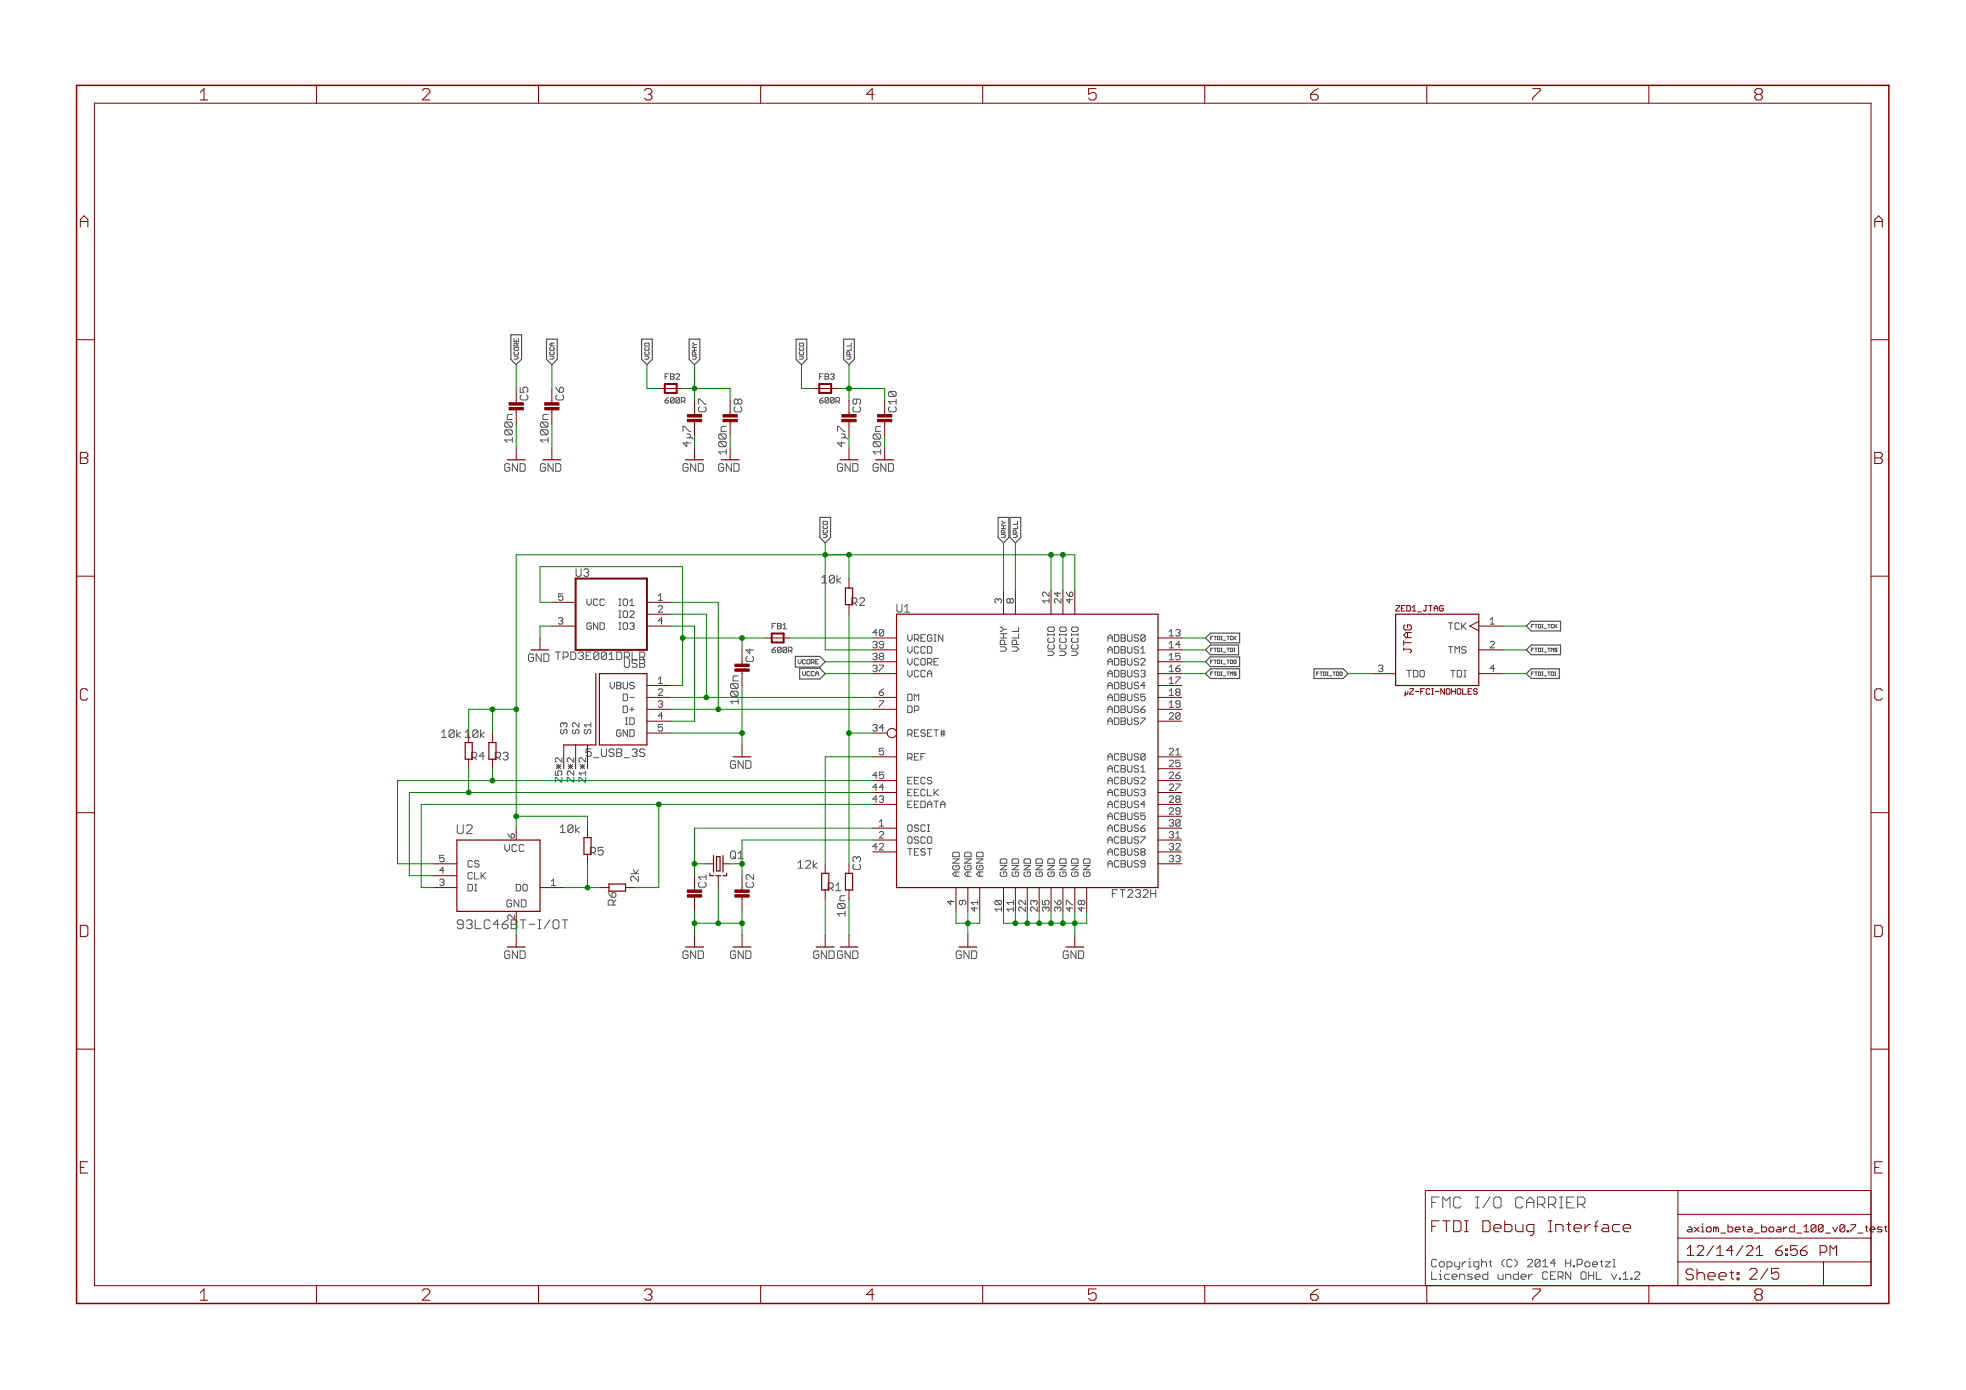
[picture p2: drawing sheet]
<svg xmlns="http://www.w3.org/2000/svg" width="420mm" height="297mm" viewBox="0 0 420 297" stroke-linecap="round" stroke-linejoin="round" font-family="sans-serif">
<path d="M118.7 139.3h1.1M119.3 139.3v1.6M126.3 160h-1.1v.8l.6-.2M237.7 190.9h.6M238.8 190.1h-1.1v1.6M349.6 271.8h.6l.2 .2v.3l-1.1 1.1h1.1" fill="none" stroke="#505050" stroke-width=".21"/>
<g fill="none" stroke="#505050" stroke-width=".25">
<path d="M109.2 71.5h2.3v5.3l-1.2 1.1-1.1-1.1zM116.8 72.5h2.3v4.3l-1.2 1.1-1.1-1.1zM137.1 72.5h2.3v4.3l-1.1 1.1-1.2-1.1zM147.3 72.5h2.3v4.3l-1.2 1.1-1.1-1.1zM170.1 72.5h2.3v4.3l-1.1 1.1-1.2-1.1zM180.3 72.5h2.3v4.3l-1.2 1.1-1.1-1.1zM175.2 110.6h2.3v4.3l-1.1 1.1-1.2-1.1zM213.3 110.6h2.3v4.3l-1.1 1.1-1.2-1.1zM215.9 110.6h2.2v4.3l-1.1 1.1-1.1-1.1zM257.6 136.3l1.1-1h6.2v2.1h-6.2zM257.6 138.9l1.1-1.1h6v2.1h-6zM326.2 133.8l1-1h6.3v2h-6.3z"/>
<path d="M326.2 138.9l1-1.1h6.3v2.1h-6.3zM170 140.3h5.2l1.2 1.1-1.2 1.2h-5.2zM170.9 142.8h4.3l1.2 1.2-1.2 1.1h-4.3zM257.6 141.4l1.1-1h6.2v2.1h-6.2zM257.6 144l1.1-1.1h6.2v2.1h-6.2zM280.8 142.9h6.3l1 1.1-1 1h-6.3zM326.2 144l1-1.1h6v2.1h-6z"/>
</g>
<g fill="none" stroke="#800000" stroke-width=".25">
<path d="M180.7 125.7h1.5v3.5h-1.5zM191.6 131.3h55.9v58.4h-55.9zM298.3 131.3h17.7v15.2h-17.7zM99.4 158.7h1.5v3.5h-1.5zM104.5 158.7h1.5v3.5h-1.5zM127.3 144v15.2h-6.8M128.1 144h10.2v15.2h-10.2zM97.6 179.5h17.8v15.3h-17.8zM124.8 179h1.5v3.6h-1.5zM130.1 188.9h3.6v1.5h-3.6zM151.7 187.1h.8M152.5 182.8v3.6"/>
<path d="M153 187.1h1M153.1 183.1h.8v3h-.8zM154.5 182.8v3.6M155.3 186.6v.5h-.8M175.6 186.6h1.5v3.6h-1.5zM180.7 186.6h1.5v3.6h-1.5z"/>
</g>
<g fill="none" stroke="#800000" stroke-width=".21">
<path d="M67.6 18.2v3.9M115.1 18.2v3.9M162.6 18.2v3.9M210 18.2v3.9M257.5 18.2v3.9M304.9 18.2v3.9M352.4 18.2v3.9M20.2 22.1h379.7v252.6h-379.7zM16.4 72.6h3.8M399.9 72.6h3.8M110.3 95.7v2.6M117.9 95.7v2.6"/>
<path d="M140.8 83h5.1M148.4 95.7v2.6M156 95.7v2.6M173.8 83h5.1M181.4 95.7v2.6M189.1 95.7v2.6M16.4 123.1h3.8M115.4 136.3v2.6M117.9 128.7h5.1M117.9 133.8h5.1M138.3 128.7h5M138.3 133.8h5"/>
<path d="M138.3 131.3h5M163.7 136.3h5M181.4 123.6v2.1M181.4 129.2v2.1M186.5 136.3h5.1M186.5 138.9h5.1M214.5 126.2v5.1M217 126.2v5.1M224.6 126.2v5.1M227.2 126.2v5.1M229.7 126.2v5.1M247.5 136.3h5.1"/>
<path d="M247.5 138.9h5.1M308.1 130h.3v.4l-.1 .2M308.3 129.4l.1 .2M316 133.8h5.1M316 138.9h5.1M316 132.8l-1.9 1 1.9 1M399.9 123.1h3.8M100.2 156.7v2M105.2 156.7v2M120.5 159.2v5.1M123 159.2v5.1M125.6 159.2v5.1"/>
<path d="M138.3 149h5M138.3 151.6h5M138.3 146.5h5M138.3 154.1h5M138.3 156.7h5M158.6 159.2v2.5M186.5 149h5.1M186.5 151.6h5.1M186.5 141.4h5.1M186.5 144h5.1M247.5 149h5.1M247.5 151.6h5.1"/>
<path d="M247.5 141.4h5.1M247.5 144h5.1M247.5 146.5h5.1M247.5 154.1h5.1M293.2 144h5.1M300.3 147.8v.7l-.2 .2M300.3 148.1l.2 .3M316 144h5.1M16.4 173.7h3.8M100.2 162.2v2.1M105.2 162.2v2.1M110.3 177v2.5"/>
<path d="M125.6 177v2M186.5 177h5.1M186.5 179.5h5.1M186.5 161.7h5.1M186.5 166.8h5.1M186.5 169.4h5.1M186.5 171.9h5.1M247.5 177h5.1M247.5 179.5h5.1M247.5 161.7h5.1M247.5 164.3h5.1M247.5 166.8h5.1"/>
<path d="M247.5 169.4h5.1M247.5 171.9h5.1M247.5 174.4h5.1M399.9 173.7h3.8M92.6 189.7h5M92.6 184.6h5M92.6 187.1h5M110.3 194.8v2.5M110.3 199.8v2.6M115.4 189.7h5.1M125.6 182.6v2M128.1 189.7h2"/>
<path d="M133.7 189.7h2M148.4 191.7v3.1M148.4 199.8v2.6M151 184.6h1.5M153.5 187.1v2.6M154.5 184.6h1.5M158.6 191.7v3.1M158.6 199.8v2.6M176.4 184.6v2M176.4 190.2v2M176.4 199.8v2.6M181.4 184.6v2"/>
<path d="M181.4 190.2v2M181.4 199.8v2.6M186.5 182.1h5.1M204.3 189.7v5.1M206.8 189.7v5.1M206.8 199.8v2.6M209.4 189.7v5.1M214.5 189.7v5.1M217 189.7v5.1M219.5 189.7v5.1M222.1 189.7v5.1M224.6 189.7v5.1"/>
<path d="M227.2 189.7v5.1M229.7 189.7v5.1M229.7 199.8v2.6M232.2 189.7v5.1M247.5 182.1h5.1M247.5 184.6h5.1M16.4 224.2h3.8M399.9 224.2h3.8M358.6 254.4v20.3M358.6 259.5h41.3M399.9 254.4h-95.3v20.3M67.6 274.7v3.9"/>
<path d="M115.1 274.7v3.9M162.6 274.7v3.9M210 274.7v3.9M257.5 274.7v3.9M304.9 274.7v3.9M352.4 274.7v3.9M358.6 269.7h41.3M358.6 264.6h41.3M389.7 269.7v5"/>
<circle cx="190.6" cy="156.7" r=".99"/>
</g>
<g fill="#800000" stroke="#800000" stroke-width=".21">
<path d="M146.9 191.2h3v.5h-3z"/>
<path d="M146.9 190.2h3v.5h-3z"/>
<path d="M157.1 191.2h3v.5h-3z"/>
<path d="M157.1 190.2h3v.5h-3z"/>
<path d="M157.1 142.9h3v.5h-3z"/>
<path d="M157.1 141.9h3v.5h-3z"/>
<path d="M116.4 87.1h3.1v.5h-3.1z"/>
<path d="M116.4 86.1h3.1v.5h-3.1z"/>
<path d="M108.8 87.1h3v.5h-3z"/>
<path d="M108.8 86.1h3v.5h-3z"/>
<path d="M154.5 89.6h3.1v.5h-3.1z"/>
<path d="M154.5 88.6h3.1v.5h-3.1z"/>
<path d="M146.9 89.6h3v.5h-3z"/>
<path d="M146.9 88.6h3v.5h-3z"/>
<path d="M187.5 89.6h3.1v.5h-3.1z"/>
<path d="M187.5 88.6h3.1v.5h-3.1z"/>
<path d="M179.9 89.6h3.1v.5h-3.1z"/>
<path d="M179.9 88.6h3.1v.5h-3.1z"/>
</g>
<path d="M142.1 82.1h2.5v1.9h-2.5zM175.1 82.1h2.5v1.9h-2.5zM123 123.6h15.3v15.3h-15.3zM164.9 135.4h2.6v1.9h-2.6z" fill="none" stroke="#800000" stroke-width=".42"/>
<path d="M16.4 18.2h387.3v260.4h-387.3z" fill="none" stroke="#800000" stroke-width=".32"/>
<g fill="none" stroke="#008000" stroke-width=".21">
<path d="M110.3 77.9v5.1M117.9 77.9v5.1M138.3 77.9v5.1h2.5M148.4 77.9v7.7M171.3 77.9v5.1h2.5M181.4 77.9v7.7M110.3 90.6v5.1M117.9 90.6v5.1M145.9 83h10.1v2.6M178.9 83h10.2M176.4 116v22.9h10.1M181.4 118.6v5"/>
<path d="M214.5 116v10.2M217 116v10.2M224.6 118.6v7.6M227.2 118.6v7.6M117.9 133.8h-2.5v2.5M117.9 128.7h-2.5v-7.6h30.5v25.4h-2.6M143.3 133.8h5.1v20.3h-5.1M143.3 128.7h10.2v22.9M143.3 131.3h7.7v17.7M145.9 136.3h17.8M158.6 136.3v2.6M168.7 136.3h17.8"/>
<path d="M181.4 131.3v53.3M229.7 126.2v-7.6h-119.4v58.4M252.6 136.3h5M252.6 138.9h5M321.1 133.8h5.1M321.1 138.9h5.1M105.2 151.6v5.1M110.3 151.6h-10.1v5.1M143.3 156.7h15.3M143.3 149h43.2M143.3 151.6h43.2M158.6 146.5v12.7"/>
<path d="M176.4 144h10.1M176.4 141.4h10.1M181.4 156.7h5.1M252.6 144h5M252.6 141.4h5M288.1 144h5.1M321.1 144h5.1M100.2 164.3v5.1M105.2 164.3v2.5M110.3 174.4h15.3v2.6M140.8 171.9v17.8h-5.1M186.5 171.9h-96.5v17.8h2.6"/>
<path d="M186.5 169.4h-99v17.7h5.1M186.5 166.8h-101.6v17.8h7.7M186.5 177h-38.1v10.1M186.5 179.5h-27.9v7.6M186.5 161.7h-10.1v22.9M120.5 189.7h7.6M125.6 184.6v5.1M148.4 184.6h2.6M148.4 194.8v5M148.4 197.3h10.2M153.5 189.7v7.6M158.6 194.8v5"/>
<path d="M176.4 192.2v7.6M181.4 192.2v7.6M204.3 194.8v2.5h5.1v-2.5M206.8 194.8v5M214.5 194.8v2.5h17.7v-2.5M217 194.8v2.5M219.5 194.8v2.5M222.1 194.8v2.5M224.6 194.8v2.5M227.2 194.8v2.5M229.7 194.8v5"/>
</g>
<g fill="#008000" stroke="#008000" stroke-width=".21">
<circle cx="140.8" cy="171.9" r=".51"/>
<circle cx="100.2" cy="169.4" r=".51"/>
<circle cx="105.2" cy="166.8" r=".51"/>
<circle cx="125.6" cy="189.7" r=".51"/>
<circle cx="148.4" cy="184.6" r=".51"/>
<circle cx="158.6" cy="184.6" r=".51"/>
<circle cx="148.4" cy="197.3" r=".51"/>
<circle cx="153.5" cy="197.3" r=".51"/>
<circle cx="158.6" cy="197.3" r=".51"/>
<circle cx="217" cy="197.3" r=".51"/>
<circle cx="219.5" cy="197.3" r=".51"/>
<circle cx="222.1" cy="197.3" r=".51"/>
<circle cx="224.6" cy="197.3" r=".51"/>
<circle cx="227.2" cy="197.3" r=".51"/>
<circle cx="229.7" cy="197.3" r=".51"/>
<circle cx="158.6" cy="156.7" r=".51"/>
<circle cx="206.8" cy="197.3" r=".51"/>
<circle cx="181.4" cy="156.7" r=".51"/>
<circle cx="145.9" cy="136.3" r=".51"/>
<circle cx="158.6" cy="136.3" r=".51"/>
<circle cx="151" cy="149" r=".51"/>
<circle cx="153.5" cy="151.6" r=".51"/>
<circle cx="181.4" cy="83" r=".51"/>
<circle cx="148.4" cy="83" r=".51"/>
<circle cx="227.2" cy="118.6" r=".51"/>
<circle cx="224.6" cy="118.6" r=".51"/>
<circle cx="176.4" cy="118.6" r=".51"/>
<circle cx="181.4" cy="118.6" r=".51"/>
<circle cx="105.2" cy="151.6" r=".51"/>
<circle cx="110.3" cy="174.4" r=".51"/>
<circle cx="110.3" cy="151.6" r=".51"/>
</g>
<g font-size="3.7" fill="#800000">
<text x="42.7" y="21.4">1</text>
<text x="90.2" y="21.4">2</text>
<text x="137.6" y="21.4">3</text>
<text x="185.1" y="21.4">4</text>
<text x="232.6" y="21.4">5</text>
<text x="280" y="21.4">6</text>
<text x="327.5" y="21.4">7</text>
<text x="374.9" y="21.4">8</text>
<text x="17.1" y="48.6">A</text>
<text x="400.6" y="48.6">A</text>
<text x="17.1" y="99.2">B</text>
<text x="400.6" y="99.2">B</text>
<text x="17.1" y="149.7">C</text>
<text x="400.6" y="149.7">C</text>
<text x="17.1" y="200.2">D</text>
<text x="400.6" y="200.2">D</text>
<text x="17.1" y="250.8">E</text>
<text x="400.6" y="250.8">E</text>
<text x="42.7" y="277.9">1</text>
<text x="90.2" y="277.9">2</text>
<text x="137.6" y="277.9">3</text>
<text x="185.1" y="277.9">4</text>
<text x="232.6" y="277.9">5</text>
<text x="280" y="277.9">6</text>
<text x="327.5" y="277.9">7</text>
<text x="374.9" y="277.9">8</text>
</g>
<text font-size="3.6" fill="#505050" x="305.8" y="258.2">FMC I/O CARRIER</text>
<g font-size="3.6" fill="#800000">
<text x="305.8" y="263.3">FTDI Debug Interface</text>
<text x="360.2" y="273.6">Sheet: 2/5</text>
</g>
<g font-size="3.2" fill="#800000">
<text x="360.4" y="268.4">12/14/21</text>
<text x="377.9" y="268.4">6:56 PM</text>
</g>
<text font-size="2.9" fill="#505050" x="97.5" y="178.2">U2</text>
<text font-size="2.9" fill="#008000" x="97.5" y="198.6">93LC46BT-I/OT</text>
<g font-size="2.5" fill="#800000">
<text x="112.8" y="85.5" transform="rotate(-90 112.8 85.5)">C5</text>
<text x="120.4" y="85.5" transform="rotate(-90 120.4 85.5)">C6</text>
<text x="150.9" y="88.1" transform="rotate(-90 150.9 88.1)">C7</text>
<text x="158.5" y="88.1" transform="rotate(-90 158.5 88.1)">C8</text>
<text x="183.9" y="88.1" transform="rotate(-90 183.9 88.1)">C9</text>
<text x="109.5" y="94.1" transform="rotate(-90 109.5 94.1)">100n</text>
<text x="117.1" y="94.1" transform="rotate(-90 117.1 94.1)">100n</text>
<text x="107.7" y="100.8">GND</text>
<text x="115.3" y="100.8">GND</text>
<text x="145.8" y="100.8">GND</text>
<text x="153.4" y="100.8">GND</text>
<text x="178.8" y="100.8">GND</text>
<text x="186.4" y="100.8">GND</text>
<text x="112.8" y="141.4">GND</text>
<text x="161" y="141.4" transform="rotate(-90 161 141.4)">C4</text>
<text x="301.6" y="139.3" transform="rotate(-90 301.6 139.3)">JTAG</text>
<text x="157.7" y="148.5" transform="rotate(-90 157.7 148.5)">00n</text>
<text x="156" y="164.3">GND</text>
<text x="150.9" y="189.7" transform="rotate(-90 150.9 189.7)">C1</text>
<text x="161" y="189.7" transform="rotate(-90 161 189.7)">C2</text>
<text x="107.7" y="204.9">GND</text>
<text x="145.8" y="204.9">GND</text>
<text x="156" y="204.9">GND</text>
<text x="173.7" y="204.9">GND GND</text>
<text x="204.2" y="204.9">GND</text>
<text x="227.1" y="204.9">GND</text>
</g>
<g font-size="2.5" fill="#008000">
<text x="191.5" y="88.1" transform="rotate(-90 191.5 88.1)">C10</text>
<text x="147.6" y="95.1" transform="rotate(-90 147.6 95.1)">4µ7</text>
<text x="180.6" y="95.1" transform="rotate(-90 180.6 95.1)">4µ7</text>
<text x="155.2" y="96.6" transform="rotate(-90 155.2 96.6)">100n</text>
<text x="188.2" y="96.6" transform="rotate(-90 188.2 96.6)">100n</text>
<text x="156" y="183.6">Q1</text>
</g>
<g font-size="2.5" fill="#505050">
<text x="122.9" y="123.3">U3</text>
<text x="175.6" y="124.7">1</text>
<text x="177.1" y="124.7">0k</text>
<text x="182.2" y="129.5">R2</text>
<text x="191.5" y="130.9">U1</text>
<text x="120.2" y="141">TPD3E001DRLR</text>
<text x="133.7" y="142.7">USB</text>
<text x="157.7" y="150" transform="rotate(-90 157.7 150)">1</text>
<text x="94.3" y="157.7">10k 1</text>
<text x="100.9" y="157.7">0k</text>
<text x="126.2" y="161.7">5_USB_3S</text>
<text x="100.9" y="162.5">R4</text>
<text x="106" y="162.5">R3</text>
<text x="119.7" y="178">10k</text>
<text x="126.3" y="182.8">R5</text>
<text x="170.5" y="185.6">12k</text>
<text x="183.9" y="185.9" transform="rotate(-90 183.9 185.9)">C3</text>
<text x="136.4" y="188.4" transform="rotate(-90 136.4 188.4)">2k</text>
<text x="177.1" y="190.4">R1</text>
<text x="238.4" y="191.8">FT232H</text>
<text x="131.6" y="193.5" transform="rotate(-90 131.6 193.5)">R6</text>
<text x="180.6" y="195.4" transform="rotate(-90 180.6 195.4)">10n</text>
<text x="305.8" y="270.8">Copyright (C) 2014 H.Poetzl</text>
<text x="305.8" y="273.5">Licensed under CERN OHL v.1.2</text>
</g>
<g font-size="2.3" fill="#505050">
<text x="107.7" y="182.1">VCC</text>
<text x="108.5" y="193.9">GND</text>
</g>
<g font-size="2.3" fill="#800000">
<text x="360.4" y="263.3">axiom_beta_board_100_v0.7_te</text>
<text x="400.1" y="263.3">st</text>
</g>
<g font-size="2.1" fill="#505050">
<text x="119.3" y="128.4">5</text>
<text x="125.3" y="129.5">VCC</text>
<text x="132" y="129.5">IO1</text>
<text x="140.5" y="128.4">1</text>
<text x="140.5" y="130.9">2</text>
<text x="214" y="128.9" transform="rotate(-90 214 128.9)">3</text>
<text x="216.6" y="128.9" transform="rotate(-90 216.6 128.9)">8</text>
<text x="224.2" y="128.9" transform="rotate(-90 224.2 128.9)">12</text>
<text x="226.7" y="128.9" transform="rotate(-90 226.7 128.9)">24</text>
<text x="229.3" y="128.9" transform="rotate(-90 229.3 128.9)">46</text>
<text x="119.3" y="133.4">3</text>
<text x="125.3" y="134.6">GND</text>
<text x="132" y="132">IO2</text>
<text x="132" y="134.6">IO3</text>
<text x="140.5" y="133.4">4</text>
<text x="186.6" y="136">40</text>
<text x="193.9" y="137.1">VREGIN</text>
<text x="237.3" y="137.1">ADBUS0</text>
<text x="249.7" y="136">13</text>
<text x="309.8" y="134.6">TCK</text>
<text x="318.3" y="133.4">1</text>
<text x="186.6" y="143.6">37</text>
<text x="186.6" y="141.1">38</text>
<text x="186.6" y="138.5">39</text>
<text x="193.9" y="142.2">VCORE</text>
<text x="193.9" y="139.6">VCCD</text>
<text x="215.1" y="138.8" transform="rotate(-90 215.1 138.8)">VPHY</text>
<text x="217.7" y="138.8" transform="rotate(-90 217.7 138.8)">VPLL</text>
<text x="225.3" y="140.1" transform="rotate(-90 225.3 140.1)">VCCIO</text>
<text x="227.8" y="140.1" transform="rotate(-90 227.8 140.1)">VCCIO</text>
<text x="230.4" y="140.1" transform="rotate(-90 230.4 140.1)">VCCIO</text>
<text x="237.3" y="139.6">ADBUS1</text>
<text x="237.3" y="142.2">ADBUS2</text>
<text x="249.7" y="138.5">14</text>
<text x="249.7" y="141.1">15</text>
<text x="249.7" y="143.6">16</text>
<text x="294.6" y="143.6">3</text>
<text x="309.8" y="139.6">TMS</text>
<text x="318.3" y="138.5">2</text>
<text x="318.3" y="143.6">4</text>
<text x="130.7" y="147.3">VBUS</text>
<text x="133.3" y="149.8">D-</text>
<text x="140.5" y="148.7">2</text>
<text x="140.5" y="146.1">1</text>
<text x="187.9" y="148.7">6</text>
<text x="193.9" y="149.8">DM</text>
<text x="193.9" y="144.7">VCCA</text>
<text x="237.3" y="144.7">ADBUS3</text>
<text x="237.3" y="147.3">ADBUS4</text>
<text x="237.3" y="149.8">ADBUS5</text>
<text x="249.7" y="146.1">17</text>
<text x="249.7" y="148.7">18</text>
<text x="300.5" y="144.7">TDO</text>
<text x="309.8" y="144.7">TDI</text>
<text x="133.3" y="154.9">ID</text>
<text x="133.3" y="152.3">D+</text>
<text x="140.5" y="153.8">4</text>
<text x="140.5" y="151.2">3</text>
<text x="187.9" y="151.2">7</text>
<text x="193.9" y="152.3">DP</text>
<text x="237.3" y="152.3">ADBUS6</text>
<text x="237.3" y="154.9">ADBUS7</text>
<text x="249.7" y="151.2">19</text>
<text x="249.7" y="153.8">20</text>
<text x="121.2" y="156.9" transform="rotate(-90 121.2 156.9)">S3</text>
<text x="123.7" y="156.9" transform="rotate(-90 123.7 156.9)">S2</text>
<text x="126.2" y="156.9" transform="rotate(-90 126.2 156.9)">S1</text>
<text x="132" y="157.4">GND</text>
<text x="140.5" y="156.3">5</text>
<text x="187.9" y="161.4">5</text>
<text x="193.9" y="157.4">RESET#</text>
<text x="249.7" y="161.4">21</text>
<text x="120.1" y="166.7" transform="rotate(-90 120.1 166.7)">Z5*2</text>
<text x="122.6" y="166.7" transform="rotate(-90 122.6 166.7)">Z2*2</text>
<text x="125.1" y="166.7" transform="rotate(-90 125.1 166.7)">Z1*2</text>
<text x="186.6" y="166.5">45</text>
<text x="193.9" y="162.5">REF</text>
<text x="193.9" y="167.6">EECS</text>
<text x="237.3" y="162.5">ACBUS0</text>
<text x="237.3" y="165">ACBUS1</text>
<text x="237.3" y="167.6">ACBUS2</text>
<text x="249.7" y="163.9">25</text>
<text x="249.7" y="166.5">26</text>
<text x="186.6" y="171.5">43</text>
<text x="186.6" y="169">44</text>
<text x="193.9" y="172.7">EEDATA</text>
<text x="193.9" y="170.1">EECLK</text>
<text x="237.3" y="170.1">ACBUS3</text>
<text x="237.3" y="172.7">ACBUS4</text>
<text x="249.7" y="169">27</text>
<text x="249.7" y="171.5">28</text>
<text x="109.9" y="179.2" transform="rotate(-90 109.9 179.2)">6</text>
<text x="187.9" y="176.6">1</text>
<text x="187.9" y="179.2">2</text>
<text x="193.9" y="177.7">OSCI</text>
<text x="237.3" y="175.2">ACBUS5</text>
<text x="237.3" y="177.7">ACBUS6</text>
<text x="249.7" y="174.1">29</text>
<text x="249.7" y="176.6">30</text>
<text x="249.7" y="179.2">31</text>
<text x="93.9" y="184.2">5</text>
<text x="99.9" y="185.4">CS</text>
<text x="186.6" y="181.7">42</text>
<text x="193.9" y="180.3">OSCO</text>
<text x="193.9" y="182.8">TEST</text>
<text x="237.3" y="180.3">ACBUS7</text>
<text x="237.3" y="182.8">ACBUS8</text>
<text x="237.3" y="185.4">ACBUS9</text>
<text x="249.7" y="181.7">32</text>
<text x="249.7" y="184.2">33</text>
<text x="93.9" y="189.3">3</text>
<text x="93.9" y="186.8">4</text>
<text x="99.9" y="190.4">DI</text>
<text x="99.9" y="187.9">CLK</text>
<text x="110.4" y="190.4">DO</text>
<text x="117.7" y="189.3">1</text>
<text x="205" y="187.3" transform="rotate(-90 205 187.3)">AGND</text>
<text x="207.5" y="187.3" transform="rotate(-90 207.5 187.3)">AGND</text>
<text x="210.1" y="187.3" transform="rotate(-90 210.1 187.3)">AGND</text>
<text x="215.1" y="187.3" transform="rotate(-90 215.1 187.3)">GND</text>
<text x="217.7" y="187.3" transform="rotate(-90 217.7 187.3)">GND</text>
<text x="220.2" y="187.3" transform="rotate(-90 220.2 187.3)">GND</text>
<text x="222.8" y="187.3" transform="rotate(-90 222.8 187.3)">GND</text>
<text x="225.3" y="187.3" transform="rotate(-90 225.3 187.3)">GND</text>
<text x="227.8" y="187.3" transform="rotate(-90 227.8 187.3)">GND</text>
<text x="230.4" y="187.3" transform="rotate(-90 230.4 187.3)">GND</text>
<text x="232.9" y="187.3" transform="rotate(-90 232.9 187.3)">GND</text>
<text x="109.9" y="196.4" transform="rotate(-90 109.9 196.4)">2</text>
<text x="203.9" y="193.3" transform="rotate(-90 203.9 193.3)">4</text>
<text x="206.4" y="193.3" transform="rotate(-90 206.4 193.3)">9</text>
<text x="208.9" y="194.6" transform="rotate(-90 208.9 194.6)">41</text>
<text x="214" y="194.6" transform="rotate(-90 214 194.6)">10</text>
<text x="216.6" y="194.6" transform="rotate(-90 216.6 194.6)">11</text>
<text x="219.1" y="194.6" transform="rotate(-90 219.1 194.6)">22</text>
<text x="221.6" y="194.6" transform="rotate(-90 221.6 194.6)">23</text>
<text x="224.2" y="194.6" transform="rotate(-90 224.2 194.6)">35</text>
<text x="226.7" y="194.6" transform="rotate(-90 226.7 194.6)">36</text>
<text x="229.3" y="194.6" transform="rotate(-90 229.3 194.6)">47</text>
<text x="231.8" y="194.6" transform="rotate(-90 231.8 194.6)">48</text>
</g>
<text font-size="2.1" fill="#800000" x="186.6" y="156.3">34</text>
<g font-size="1.8" fill="#505050">
<text x="142" y="81.1">FB2</text>
<text x="175" y="81.1">FB3</text>
<text x="142" y="86.2">600R</text>
<text x="175" y="86.2">600R</text>
<text x="164.9" y="134.4">FB1</text>
<text x="164.9" y="139.5">600R</text>
</g>
<g font-size="1.8" fill="#800000">
<text x="298.2" y="130.6">ZED1_JTAG</text>
<text x="300.9" y="148.4">µZ-FCI-NOHOLES</text>
</g>
<g font-size="1.4" fill="#505050">
<text x="110.8" y="76.8" transform="rotate(-90 110.8 76.8)">VCORE</text>
<text x="118.4" y="76.8" transform="rotate(-90 118.4 76.8)">VCCA</text>
<text x="138.7" y="76.8" transform="rotate(-90 138.7 76.8)">VCCD</text>
<text x="148.9" y="76.8" transform="rotate(-90 148.9 76.8)">VPHY</text>
<text x="171.7" y="76.8" transform="rotate(-90 171.7 76.8)">VCCD</text>
<text x="181.9" y="76.8" transform="rotate(-90 181.9 76.8)">VPLL</text>
<text x="176.8" y="114.9" transform="rotate(-90 176.8 114.9)">VCCD</text>
<text x="214.9" y="114.9" transform="rotate(-90 214.9 114.9)">VPHY</text>
<text x="217.4" y="114.9" transform="rotate(-90 217.4 114.9)">VPLL</text>
<text x="170.9" y="141.9">VCORE</text>
<text x="171.8" y="144.5">VCCA</text>
</g>
<g font-size="1.1" fill="#505050">
<text x="258.6" y="136.7">FTDI_TCK</text>
<text x="327.2" y="134.2">FTDI_TCK</text>
<text x="258.6" y="139.3">FTDI_TDI</text>
<text x="258.6" y="141.8">FTDI_TDO</text>
<text x="327.2" y="139.3">FTDI_TMS</text>
<text x="258.6" y="144.4">FTDI_TMS</text>
<text x="281.4" y="144.4">FTDI_TDO</text>
<text x="327.2" y="144.4">FTDI_TDI</text>
</g>
</svg>
